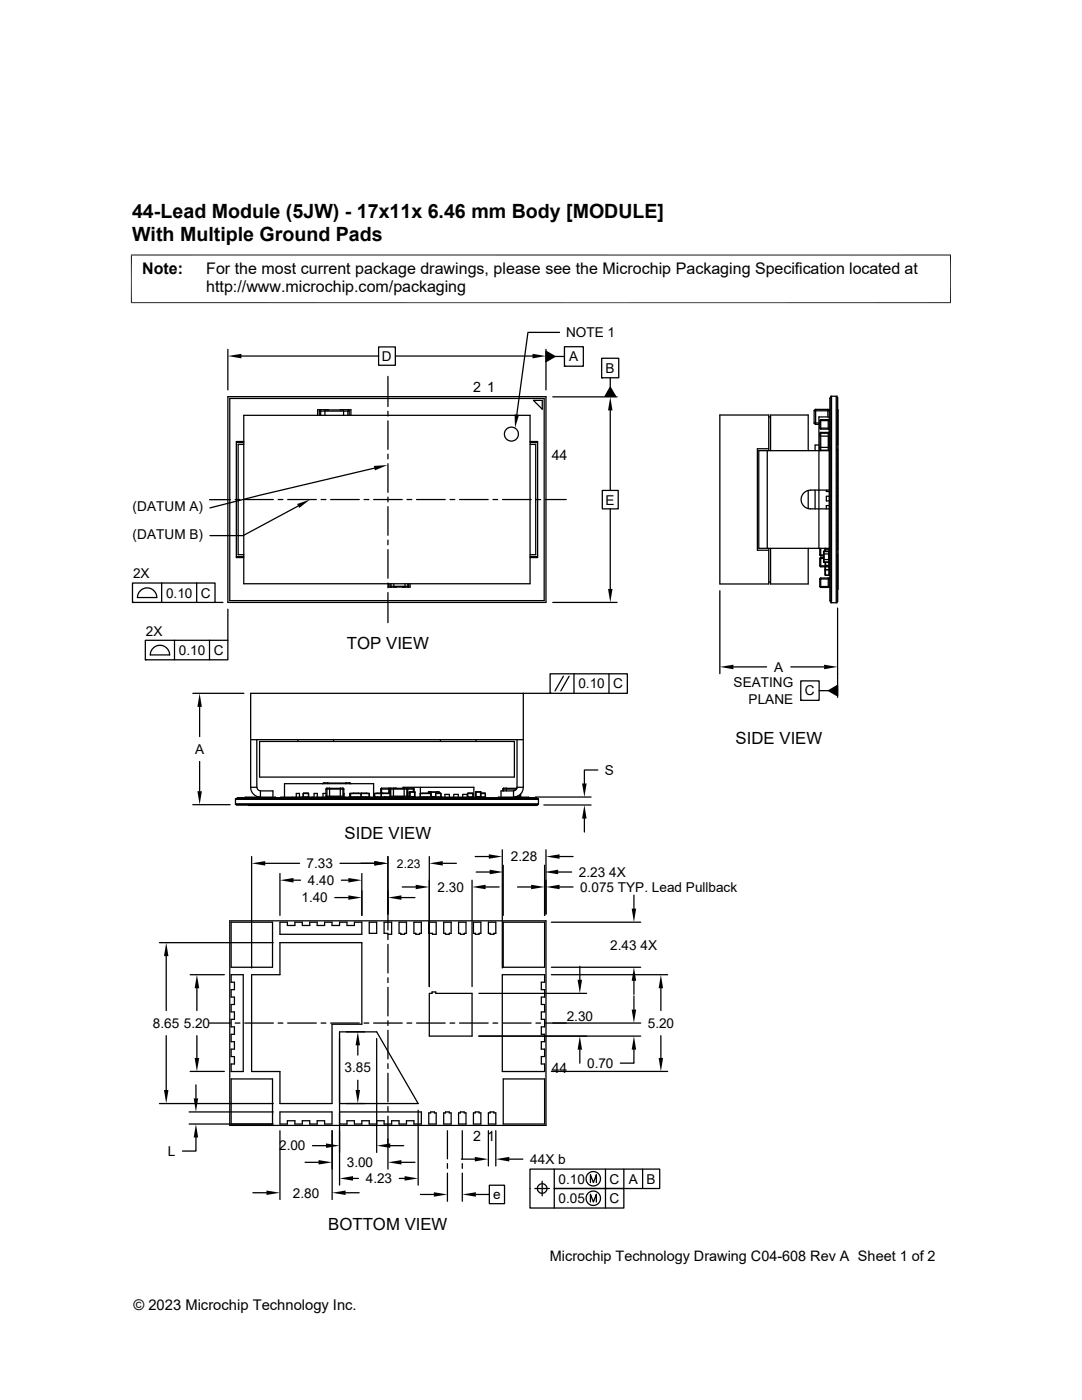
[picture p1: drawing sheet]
<svg xmlns="http://www.w3.org/2000/svg" width="216mm" height="279mm" viewBox="0 0 216 279" stroke-linecap="round" stroke-linejoin="round" font-family="sans-serif">
<g fill="none" stroke="#000" stroke-width=".25">
<path d="M45.5 69.7v8.1M45.5 79.2h63.4v41h-63.4zM45.8 79.5h62.8v40.4h-62.8zM48.2 71.1h27.3M75.5 69.2h3.4v3.7h-3.4zM77.4 75.1v6M78.9 71.1h27.4M106.4 79.9h1.8v1.8zM108.9 70.1l1.8 1-1.8 1.1zM108.9 69.7v8.1M110.3 79.2h12.8M110.7 71.1h1.9"/>
<path d="M111.7 66.3h-6.4l-2.2 16.4M112.6 69.2h3.8v3.9h-3.8zM112.6 73.1h.1M120.1 71.5h3.4v3.9h-3.4zM120.1 75.4h.1M121.8 77.3l1 1.8h-2.1zM121.8 75.4v1.9M165.8 79.4h-.2v40.5h.2M165.8 79.1h1.2v41.2h-1.2zM165.9 79.1v41.2M166.9 79.1v41.2M167 79.4h.2v9h-.2"/>
<path d="M41.8 99.7h4.2M46.9 99.7h1M47.2 88.3h1.4M48.6 88.1h-1.4v23.2h1.4M48.6 88.7h-1.1v22h1.1M48.6 82.9h57.2v33.6h-57.2zM48.8 99.7h5.7M55.5 99.7h1M57.4 99.7h5.7M63.7 82l.3-.2v1.1M63.7 82v.9M63.7 82h6"/>
<path d="M64.1 99.7h.9M64.8 81.8h3.8M64.8 81.8v1.1M65.5 81.8h-2.1v1.1M66 99.7h5.7M67.9 81.8h2.1v1.1M68.6 81.8v1.1M69.7 82l-.3-.2v1.1M69.7 82v.9M72.6 99.7h1M74.5 99.7h5.8M74.7 93.4l-22.9 5.4-9.9 2.6"/>
<path d="M77.4 82.1v.9M77.4 84v5.7M77.4 90.6v1M77.4 92.5v5.8M77.4 99.2v1M81.2 99.7h1M83.1 99.7h5.7M89.8 99.7h.9M91.7 99.7h5.7M98.4 99.7h.9M100.3 99.7h5.7M105.8 88.1h1.5v23.2h-1.5"/>
<path d="M105.8 88.3h1.5M105.8 88.7h1.1v22h-1.1M106.9 99.7h1M108.8 99.7h4.2M120.2 97.9h3.2v3.7h-3.2zM121.8 81.9v16M153.1 89.9v19.5M153.4 89.9v-7.1h-9.8v33.7h9.8v-7.1M153.4 89.6h-2.3v20.2h2.3M153.4 83.2h.4M153.8 89.9v-7.1h7.5v7.1M161.3 97.9v3.6"/>
<path d="M162.5 82v2.4M162.5 84.4h.9M162.5 84.4l.3 .3M162.6 97.8v3.8M162.8 81.7l-.3 .3M162.8 81.7v3M162.8 81.7h2.4M162.8 84.7h.6M163.4 88.8h-.8v1.1M163.6 85.4l.2 .2M163.6 89.9h.1M163.6 87v2.3"/>
<path d="M163.8 83.8l-.2 .1M163.8 86.3l-.2 .2M163.8 83.8v1.8h1.5v-1.8M163.8 86.3v3.6M163.8 83.8h1.5M163.8 86.3h1.5M164.9 97.8v.3h.6M165.2 81.7l.3 .3h-3M165.2 81.7v1.5M165.3 83.8l.1 .1M165.3 86.3l.1 .2M165.3 86.3v3.6"/>
<path d="M165.4 85.6h-.1M165.4 87.4h.1M165.4 87v2.3M165.4 89.9h.1M165.4 88.9h.1M165.5 97.8h-3.8a1.86 1.86 0 0 0-1.8 1.9 1.86 1.86 0 0 0 1.8 1.9h3.8M165.5 89.9h-14.1v19.5h14.1M165.5 99h-.6v1h.6M165.5 83.9h-1.9v1.5h1.9M165.5 86.5h-1.9v.5h1.9M165.5 89.3h-1.9v.6h1.9M165.5 88.6h.1"/>
<path d="M165.5 87.5h.1M165.5 86h.1M165.5 85.6h.1M165.5 83.8h.1M165.5 83.2h-2.1v26.2M165.6 81.7h-.1v33.1h.1M167 89.9h.2v19.5h-.2M167 98.9h.2M167 97.4h.2M167 95.9h.2M167 94.4h.2M167 92.9h.2"/>
<path d="M167 91.4h.2M167 88.7h.2M167 89.7h.2M167.2 81.8v35.8M26.4 116.4h16.5v3.8h-16.5zM27.4 119.3h3.9a1.93 1.93 0 0 0-1.9-2 1.93 1.93 0 0 0-2 2M32.3 116.4v3.8M39.2 116.4v3.8M47.2 111.1h1.4M59.5 101l-11 5.9h-6.6M77.4 101.1v5.7M77.4 107.8v.9"/>
<path d="M77.4 109.7v5.7M77.4 116.4v.9M77.4 118.3v6M77.6 116.5v.7h4.2v-.7M77.8 116.5v.5h3.8v-.5M78 116.5v.7l-.1-.2M78.6 116.5v.7M79 117.2h.1M80.3 117.2h.1M80.8 116.5v.7M81.4 116.5v.7l.1-.2M105.8 111.1h1.5"/>
<path d="M121.8 101.6v15.9M143.6 117.9v16.6M153.4 116.2h.4M153.8 109.4v7.1h7.5v-7.1M163.6 109.4v1.3h.8M163.6 117.1l.2 .1M163.6 110.7l.2 .2M163.6 112.9l.2 .2M163.8 115.4l-.2 .1M163.8 111.3l-.2 .1M163.8 115.4h1.5M163.8 109.4v1.5h.6"/>
<path d="M163.8 115.4v1.8M163.8 117.2h1.5M164.3 110.1l1.2-.1-.1 2.2h.1l-1.2-.1M164.3 112.1l.1 .1M164.3 110.1v.5h1.2M164.4 110.6v1.1M164.4 111.4h-.8v1.5h1.9M164.4 111.3h-.6v1.8h1.5v-.2M164.4 110l-.1 .1M164.4 110v2.2M164.4 112.2h1M164.4 110h1.1"/>
<path d="M164.6 113.1l.1 .6M164.6 112.2l.1 .1M164.6 109.7h.1M164.6 109.4v.6M164.7 113.1v1.7h.8M164.7 112.6h.1M164.7 109.4v.6M164.7 112.3v.5M164.7 109.6h.8M164.7 113.8v.9M164.7 112.8v.1M164.7 112.9h.7"/>
<path d="M164.7 112.8h.7M164.7 109.6h.7M164.7 112.2v.6M164.7 113.1v1.7M165.3 115.4l.1 .1M165.3 115.4v1.8M165.4 117.2h-.1M165.4 111.4h.1M165.4 109.4v.6M165.4 111.5h.2M165.4 110.6v1.1M165.4 112.2v.6"/>
<path d="M165.4 113.1v1.7M165.4 111.4h.2M165.4 110.7h.2M165.4 113l-.1 .1M165.4 112.8v.1M165.4 112.2h.1M165.5 115.5h-1.9v1.6h1.9M165.5 113.1h.1M165.5 112.5h.1M165.5 111.7h-1.2v.4M165.5 100.9h-.6v.7M165.6 115.4h-.1v1.8h.1"/>
<path d="M165.6 113.7h-.9M167 110.9h.2v9.1h-.2M167 110.6h.2M167 107.9h.2M167 106.4h.2M167 104.9h.2M167 103.4h.2M167 101.9h.2M167 100.4h.2M167 109.7h.2M26.4 120.2h.1M29 127.8h16.5v3.9h-16.5z"/>
<path d="M29 131.7h.1M33.8 130.7a1.93 1.93 0 0 0-1.9-1.9 1.93 1.93 0 0 0-1.9 1.9h3.9M34.8 127.8v3.9M38.5 138.4h10.2M41.8 127.8v3.9M42.9 120.2h1.6M45.5 121.6v6.2M104.4 138.4v18.7M109.8 134.5h15.4v3.9h-15.4zM109.8 138.4h.1M109.8 138.4h-59.8v18.7M110.3 120.2h12.8"/>
<path d="M112.4 135l-1.7 2.9M113.6 135l-1.7 2.9M114.5 134.5v3.9M121.5 134.5v3.9M146.3 133.1h6.7M157.8 133.1h6.6M159.8 135.9h3.6v3.9h-3.6zM159.8 139.8h.1M163.4 137.8h1.9M165.3 137.8l1.8-1v2.1zM167.1 121.3v17.9M39.8 141.1v5.9"/>
<path d="M39.8 152v5.9M47 159.4h60.4v1.1h-60.4zM47 159.5h60.4M47.3 159.4v-.2h59.8v.2M48.9 159.2v-.1h6.1v.1M50 157.1a1.95 1.95 0 0 0 2 2v-1.3M50 147.6h54.4M51.2 147.6v9.5h-1.2M51.3 157.1a.72 .72 0 0 0 .7 .7M51.8 148h50.8v7.1h-50.8zM52 157.8h2.5v1.3M56.8 159.1v-2.7h17.7v2.8"/>
<path d="M58.4 159.1v.1M58.9 159.1v.1M59.1 159.1v-.8h.7v.8M59.4 147.6v.4M60 159.1v.1M60.1 159.1v.1M60.5 159.1v.1M60.5 159h1.1M60.5 158.4h1.1M60.5 159.1v-.8h1.1v.9M60.6 158.3h.9M61.7 159.1v.1"/>
<path d="M62.3 159.1v.1M62.5 159.1v.1M62.7 159.1v-.8h.6v.8M63.5 159.1v.1M64.2 159.1v.1M64.6 156.3l-.2 .1M64.6 156.2v.2M64.6 156.2h.8v.2M64.8 159.1v.1M65 158.3h-.5v.8M65 157.5v1.4M65 158.9h3.6"/>
<path d="M65 157.5h3.6M65.1 159v.1M65.2 157.3v1.8l-.1-.2M65.2 157.3l-.1 .2M65.2 157.3h.6v1.8M65.4 156.3h3.6M65.8 159h2.1M65.8 157.3h2.1M66.2 159.1v.1M66.2 159v.1M66.5 147.6v.4M66.9 159v.1"/>
<path d="M67.1 159.1v.1M67.5 159.1v.1M68.4 157.3v1.8l.2-.2M68.4 157.3h-.5v1.8M68.4 157.3l.2 .2M68.6 158.3v.8M68.6 157.5v1.4M68.9 159.1v.1M69.6 159.1v.1M69.7 159.1v.1M69.8 156.2h-.8v.2M69.8 156.3l.2 .1"/>
<path d="M69.8 156.2v.2M69.9 158.4v.6M69.9 159l.1 .1M70 158.3l-.1 .1M70 159h3.7M70 158.4h3.7M70.2 158.3v.1M70.5 158.3h-.7v.8M70.5 158.4h1M70.6 159v.2M71.2 159.1v.1M71.4 159v.2"/>
<path d="M71.5 158.3h.6M71.8 158.3v.1M72 158.3v.8M72.1 158.4h1.1M72.3 159v.2M72.4 159.1v.1M72.9 159.1v.1M73 159v.2M73.2 158.3l.5 .1M73.4 158.3v.1M73.7 159v.1M73.7 158.4v.6"/>
<path d="M73.9 159.1v.1M75 158.3v.1M75.2 158.3h-.5l.1 .8M75.4 159v.2M75.4 159.1h-19.4v.1M76 157.5h6.6M76 157.5v.8M76.1 157.3l-.1 .2M76.1 157.3h2.9M76.1 157.3v1M76.3 158.4h-1.1M76.6 158.3h-.5v.8"/>
<path d="M76.6 158.4h1.1M76.8 159v.2M76.8 159v.1M77.1 159.1v.1M77.5 159v.2M77.6 159.1v.1M77.6 158.3v-1l.1 .2v.8M77.7 158.3h.1M77.7 158.1h.1M77.7 158h.1M77.8 158.4h-3v.6h3.1M77.8 158.9h3.9"/>
<path d="M77.9 157.4l.1-.1v1.8l-.2-.2zM78.5 157.3v1.8M78.5 159h2.1M78.5 157.3h2.1M79 159.1v.1M79 157.3h.1M79 159v.2M79 157.3l.1 .1M79.1 159l-.1 .1M79.3 159v.1M80 159v.2M80.2 159.1v.1"/>
<path d="M80.4 157.3v-.2h14.2v2M80.4 159v.1M81.3 159h.1M81.3 158l.1 .1M81.3 158.9l-.1 .2v-1.8l.1 .2 .1 1.5M81.4 158.3v.1M81.4 158.1h.1M81.4 159v.1M81.6 159.1v.1M81.7 159.1v.1M81.7 159h1.1M81.7 158.1h1.1"/>
<path d="M81.7 158.1v.9M81.8 158v1.1l-.1-.1M81.8 158l-.1 .1M81.8 158h.9M82.5 157.3v.7M82.5 157.3l.1 .2M82.5 157.3h-1.9v1.8M82.6 157.5v.5M82.7 158v1.1l.1-.1M82.7 158l.1 .1M82.8 158.1v.9M82.8 159.1v.1"/>
<path d="M83.2 159.1v.1M83.5 159.1v.1M83.6 159.1v.1M83.9 157.1v1.9h2M83.9 158.4h2M84.1 158.3v.1M84.4 158.3l-.6 .1 .1 .7M84.6 159v.2M84.7 159.1v.1M85.2 159v.2M85.3 159v.2M85.4 158.3l.6 .1"/>
<path d="M85.4 158.3l-1 .1M85.6 158l-.1 .1M85.6 158h1.9M85.6 158v.3M85.7 158.3v.1M85.9 158.4v.6M86 159l-.1 .1M86 159h.9M86 159h2M86 158v1.1M86.1 159v.1M86.2 159.1v.1"/>
<path d="M86.9 159.1v.1M86.9 159.1v-.8h1.1v.8M86.9 158.4h1.1v.8M87 158.3h.9M87.1 158v.3M87.5 158l.1 .1M87.5 158v.3M87.6 158.1v.2M87.6 158.1h-2.1l-.1 .3M87.9 147.6v.4M88.2 159.1v.1M89.7 159.2v-.7h-.9v.7"/>
<path d="M91.4 159.2v-.7h-.8v.7M93.2 159.2v-.7h-.9v.7M93.3 159h1.1M93.3 159.1v-.8h1.1v.9M93.4 158.3h.9M94.4 158.4h-1.1v.8M94.9 159.1v.1M94.9 159h1.1M94.9 158.1h1.1M94.9 158.1v.9M95 158v1.1l-.1-.1M95 158l-.1 .1"/>
<path d="M95 158h.9M95 147.6v.4M95.9 158v1.1l.1-.1M95.9 158l.1 .1M95.9 159h1M96 158.3h.8v.8M96 158.4h.9v.8M96 158.3h.8M96 158.1v.9M96 159.1v.1M96.9 159.1h-21.1v.1M99.4 159.2v-.1h6.1v.1"/>
<path d="M100.3 157.5h2.8M100.3 157.5v.3M100.5 157.3l-.2 .2M100.5 157.3h.5v.5M100.5 157.3v.5M101 157.3h2.1M102.5 157.8h-2.5v1.3M102.8 159h.4M103.2 157.1a.72 .72 0 0 1-.7 .7M103.2 147.6v9.5M103.2 158.9v.2M103.2 157.1h1.2"/>
<path d="M103.3 158.9h.6M103.7 158.6v.5l.2-.2M103.9 158.5v.4M104.4 157.1a1.95 1.95 0 0 1-1.9 2v-1.3M106.8 159.1h11.1M119.3 153.7h-2.7v2.7M38.5 160.6h7.4M47 160.4h60.4M47.2 160.5v.2h8v-.2M50.2 170.9v22.3M52.9 172.3h6.9M55.4 160.5v.2"/>
<path d="M55.9 174.3v8.4M56.6 160.5v.2h15.6v-.2M58 160.5v.2M58.6 175.7h1.4M59.4 160.5v.2M60.9 160.5v.2M62.3 160.5v.2M63.7 160.5v.2M65.1 160.5v.2M66.5 160.5v.2M66.8 179.1h2.7M67.8 172.3h6.9"/>
<path d="M68 160.5v.2M68.1 175.7h1.4M69.4 160.5v.2M70.8 160.5v.2M72.2 174.3v8.4M73.7 160.5v.2h1.4v-.2M76.5 160.5v.2h1.4v-.2M77.4 170.9v14.7M79.4 160.5v.2h1.4v-.2M80.1 179.1h2.7M80.3 177h2.7M82.2 160.5v.2h1.4v-.2"/>
<path d="M85 160.5v.2h1.5v-.2M85.7 170.9v26M87.9 160.5v.2h1.4v-.2M88.3 172.3h2.8M90.7 160.5v.2h1.4v-.2M93.6 160.5v.2h1.4v-.2M94.2 175.7v21.2M94.8 170.9h2.7M95 174h2.7M96.4 160.5v.2h1.4v-.2M96.9 177h2.7M99 160.5v.2"/>
<path d="M99.3 160.5v.2h7.9M100.2 169.6v23.6M100.4 172.7v10M103.3 177h2.7M107.2 160.5v.2h-57.6M108.5 160.7h9.4M108.7 172.7v10M108.9 169.6v12.8M111.4 174h2.7M111.7 177h2.6M111.7 170.9h2.6M116.6 163.4v2.7"/>
<path d="M126.5 178.6v2.7M31.8 188.1h22.7M33.2 190.8v10.9M38 194.5h6.8M39.3 197.2v4.5M45.8 183.8h63.1v40.8h-63.1zM46.1 184h8.3v9h-8.3zM46.1 194.5h2.4v19.3h-2.4v-1.5h.7v-1.4h-.7v-1.5h.7v-1.5h-.7v-1.5h.7v-1.5h-.7v-1.5h.7v-1.4h-.7v-1.5h.7v-1.5h-.7v-1.5h.7v-1.5h-.7zM55.9 188.1h16.3v16.3h-5.9v15.8h-10.4v-6.4h-5.7v-19.3h5.7zM55.9 184h1.4v.7h1.5v-.7h1.5v.7h1.5v-.7h1.5v.7h1.5v-.7h1.5v.7h1.5v-.7h1.4v.7h1.5v-.7h1.5v2.5h-16.3zM73.7 184h1.5v2.3h-1.5zM76.6 184h1.5v2.5l-1.5-.2z"/>
<path d="M77.4 186.6v.9M77.4 188.5v5.7M77.4 195.1v1M77.4 197v5.8M79.6 184h1.5v2.3h-.4v.2h-.7v-.2h-.4zM82.6 184h1.5v2.3h-.4v.2h-.7v-.2h-.4zM85.6 184h1.4v2.5l-1.4-.2zM85.7 198.2h.5v-.2h.8v.2h7.2v8.6h-8.5zM88.5 184h1.5v2.3h-.4v.2h-.7v-.2h-.4zM91.5 184h1.5v2.3h-.4v.2h-.7v-.2h-.4zM94.5 184h1.4v2.3h-.3v.2h-.8v-.2h-.3zM95.5 198.2h21.6"/>
<path d="M97.5 184h1.4v2.3h-.3v.2h-.8v-.2h-.3zM100.2 194.5h8.5v1.5h-.7v1.5h.7v1.5h-.7v1.5h.7v1.5h-.7v1.4h.7v1.5h-.7v1.5h.7v1.5h-.7v1.5h.7v1.5h-.7v1.4h.7v1.5h-8.5zM100.4 184h8.3v9h-8.3zM110 194.5h23.2M110 193h17.8M110 184h17.8M115.7 192.8v2.7M126.5 195.7v2.7M126.5 198.8v2.7M131.9 197.2v4.5M33.2 206.7v10.8M38 213.8h6.8"/>
<path d="M39.1 216.5v2.7M39.3 206.7v4.4M41.8 204.2h4.2M46.9 204.2h1M48.8 204.2h5.7M55.5 204.2h1M57.4 204.2h5.7M64.1 204.2h.9M66 204.2h5.7M71.4 208.6v2M71.4 215.6v1.9M72.6 204.2h1"/>
<path d="M74.5 204.2h5.8M75.2 207.3v22.7M77.4 203.7v1M77.4 205.6v5.7M77.4 212.3v.9M77.4 214.2v5.7M81.2 204.2h1M83.1 204.2h5.7M89.8 204.2h.9M91.7 204.2h5.7M95.5 206.8h32.3M98.4 204.2h.9"/>
<path d="M100.3 204.2h5.7M100.4 215.3h8.3v9h-8.3zM106.9 204.2h1M108.8 204.2h19M110 213.8h23.2M115.7 209.5v2.7M126.5 209.5v2.7h-2.7M131.9 206.7v4.4M31.8 220.2h22.7M37.7 224.3h16.8M37.7 221.9h16.8M39.1 227v2.7h-2.7"/>
<path d="M46.1 224.3v-9h8.3v9M50.5 238h2.7M55.9 221.9h10.4v2.4h-1.5v-.6h-1.5v.6h-1.5v-.6h-1.5v.6h-1.5v-.6h-1.5v.6h-1.4zM55.9 225.7v13.7M60.9 232h2.7M62.4 228.6h2.6M66.3 225.7v13.7M67.8 224.3h1.4v-.6h1.5v.6h1.5v-.6h1.5v.6h1.5M67.8 221.9h16.3v2.4h-1.5v-.6h-1.5v.6h-1.5v-.6h-1.5v.6h-1.5v-.6h-1.4M67.8 220.2h15.6l-8.2-14.3h-7.4v30.6M69 238h2.7M70.4 235.2h1.1"/>
<path d="M77.4 220.9v.9M77.4 222.8v10.5M77.9 228.6h2.7M79.7 235.2h1M80.1 232h2.7M83.4 221.6v14.9M83.9 238.4h2.7M85.6 222.1h.3v-.2h.8v.2h.3v2.2h-1.4zM88.5 222.1h.4v-.2h.7v.2h.4v2.2h-1.5zM89.3 225.7v5.6M89.3 232.2v1M89.3 234.1v5.6"/>
<path d="M91.5 222.1h.4v-.2h.7v.2h.4v2.2h-1.5zM92.1 231.3h2.6M92.2 225.7v5.6M92.2 232.2v1M92.2 234.1v5.6M94.5 222.1h.3v-.2h.8v.2h.3v2.2h-1.4zM95 238.4h2.6M97.5 222.1h.3v-.2h.8v.2h.3v2.2h-1.4zM97.5 225.7v7M97.6 236.5h3.1v3.7h-3.1zM98.9 225.7v7M101.6 231.3h2.7"/>
<path d="M106.7 237.2h2.9M108.2 235.7v3M110.6 233.3v3.9h13.9v3.9h-18.8v-7.8h25.9v3.9h-21v3.9M117.8 236v-1.6l.6 1.6 .6-1.6v1.6M117.8 239.9v-1.6l.6 1.6 .6-1.6v1.6M120.8 233.3v7.8M124.5 233.3v3.9M128.2 233.3v3.9"/>
<circle cx="102" cy="86.6" r="1.4"/>
<circle cx="108.2" cy="237.2" r=".96"/>
<circle cx="118.4" cy="235.2" r="1.44"/>
<circle cx="118.4" cy="239.1" r="1.44"/>
</g>
<g fill="#000">
<path d="M45.5 71.1l2.7-.5v.9zM106.3 70.6l2.6 .5-2.6 .4zM108.9 70.1l1.8 1-1.8 1.1zM121.8 77.3l1 1.8h-2.1zM74.6 93l2.7-.2-2.5 1.1zM102.7 82.7l.9 .1-.8 2.6zM121.8 79.2l.4 2.7h-.9zM59.3 100.6l2.6-.9-2.2 1.7zM121.3 117.5h.9l-.4 2.7zM143.6 133.1l2.7-.4v.9zM164.4 132.7l2.7 .4-2.7 .5zM165.3 137.8l1.8-1v2.1z"/>
<path d="M39.8 138.4l.5 2.7h-.9zM39.4 157.9h.9l-.5 2.7zM116.1 156.4h1l-.5 2.7zM50.2 172.3l2.7-.4v.8zM55.9 175.7l2.7-.5v.9zM69.5 175.2l2.7 .5-2.7 .4zM69.5 178.7l2.7 .4-2.7 .5zM74.7 171.9l2.7 .4-2.7 .4zM77.4 179.1l2.7-.4v.9zM83 176.6l2.7 .4-2.7 .5zM85.7 172.3l2.6-.4v.8zM94.2 177l2.7-.4v.9z"/>
<path d="M97.5 170.5l2.7 .4-2.7 .5zM97.7 173.6l2.7 .4-2.7 .5zM106 176.6l2.7 .4-2.7 .5zM108.7 174l2.7-.4v.9zM108.9 177l2.8-.4v.9zM108.9 170.9l2.8-.4v.9zM116.6 160.7l.5 2.7h-1zM33.2 188.1l.4 2.7h-.9zM39.3 194.5l.5 2.7h-1zM115.3 195.5h.8l-.4 2.7zM126 181.3h.9l-.4 2.7zM126.5 193l.4 2.7h-.9z"/>
<path d="M131.9 194.5l.4 2.7h-.9zM32.7 217.5h.9l-.4 2.7zM38.7 219.2h.8l-.4 2.7zM38.8 211.1h1l-.5 2.7zM71.4 205.9l.4 2.7h-.8zM71 217.5h.8l-.4 2.7zM115.7 206.8l.4 2.7h-.8zM126 201.5h.9l-.4 2.7zM126.5 206.8l.4 2.7h-.9zM131.4 211.1h.9l-.4 2.7zM39.1 224.3l.4 2.7h-.8zM53.2 237.6l2.7 .4-2.7 .5z"/>
<path d="M63.6 231.5l2.7 .5-2.7 .4zM65 228.2l2.8 .4-2.8 .5zM66.3 238l2.7-.4v.9zM67.8 235.2l2.6-.5v.9zM75.2 228.6l2.7-.4v.9zM77.4 232l2.7-.5v.9zM80.7 234.7l2.7 .5-2.7 .4zM86.6 237.9l2.7 .5-2.7 .4zM94.7 230.9l2.8 .4-2.8 .5zM92.2 238.4l2.8-.5v.9zM98.9 231.3l2.7-.4v.9z"/>
</g>
<path d="M26.1 50.9h163.7M26.2 50.8v9.7M189.7 50.8v9.7M26.1 60.4h163.7" fill="none" stroke="#000" stroke-width=".2"/>
<g font-size="3.9">
<text x="26.4" y="43.5">44-Lead Module (5JW) - 17x11x 6.46 mm Body [MODULE]</text>
<text x="26.4" y="48.1">With Multiple Ground Pads</text>
</g>
<g font-size="3.3">
<text x="69.2" y="129.5">TOP VIEW</text>
<text x="146.8" y="148.5">SIDE VIEW</text>
<text x="68.8" y="167.4">SIDE VIEW</text>
<text x="65.5" y="245.4">BOTTOM VIEW</text>
</g>
<g font-size="3.2">
<text x="28.4" y="54.7">Note:</text>
<text x="41.1" y="54.7">For the most current package drawings, please see the Microchip Packaging Specification located at</text>
<text x="41.1" y="58.3">http://www.microchip.com/packaging</text>
</g>
<g font-size="2.9">
<text x="109.7" y="251.7">Microchip Technology Drawing C04-608 Rev A Sheet 1 of 2</text>
<text x="26.6" y="261.3">© 2023 Microchip Technology Inc.</text>
</g>
<g font-size="2.8">
<text x="94.4" y="78.2">2</text>
<text x="97.2" y="78.2">1</text>
<text x="110.1" y="91.8">44</text>
<text x="110.1" y="214.1">44</text>
<text x="94.4" y="227.7">2</text>
<text x="97.2" y="227.7">1</text>
</g>
<g font-size="2.7">
<text x="112.9" y="67.3">NOTE 1</text>
<text x="76.2" y="72">D</text>
<text x="113.6" y="72.1">A</text>
<text x="120.8" y="74.4">B</text>
<text x="120.8" y="100.7">E</text>
<text x="26.5" y="102">(DATUM A)</text>
<text x="26.5" y="107.6">(DATUM B)</text>
<text x="26.6" y="115.4">2X</text>
<text x="33.1" y="119.3">0.10</text>
<text x="40.1" y="119.3">C</text>
<text x="29.1" y="126.8">2X</text>
<text x="35.7" y="130.7">0.10</text>
<text x="42.7" y="130.7">C</text>
<text x="115.4" y="137.4">0.10</text>
<text x="122.4" y="137.4">C</text>
<text x="146.4" y="137.2">SEATING</text>
<text x="154.5" y="134.1">A</text>
<text x="149.4" y="140.4">PLANE</text>
<text x="160.6" y="138.8">C</text>
<text x="38.9" y="150.5">A</text>
<text x="120.7" y="154.6">S</text>
<text x="61.2" y="173.2">7.33</text>
<text x="102" y="171.9">2.28</text>
<text x="61.4" y="176.6">4.40</text>
<text x="87.3" y="178">2.30</text>
<text x="115.5" y="175">2.23 4X</text>
<text x="115.7" y="178">0.075 TYP. Lead Pullback</text>
<text x="60.1" y="180.1">1.40</text>
<text x="121.8" y="189.5">2.43 4X</text>
<text x="113.1" y="203.8">2.30</text>
<text x="30.5" y="205.1">8.65</text>
<text x="36.7" y="205.1">5.20</text>
<text x="129.2" y="205.1">5.20</text>
<text x="68.7" y="214">3.85</text>
<text x="117.1" y="213.1">0.70</text>
<text x="33.5" y="230.7">L</text>
<text x="55.7" y="229.6">2.00</text>
<text x="69.2" y="232.9">3.00</text>
<text x="105.8" y="232.3">44X b</text>
<text x="58.4" y="239">2.80</text>
<text x="73" y="236.1">4.23</text>
<text x="98.4" y="239.3">e</text>
<text x="111.5" y="236.2">0.10</text>
<text x="121.6" y="236.2">C</text>
<text x="125.5" y="236.2">A</text>
<text x="129" y="236.2">B</text>
<text x="111.5" y="240.1">0.05</text>
<text x="121.6" y="240.1">C</text>
</g>
<text font-size="2.4" x="79.2" y="173.1">2.23</text>
</svg>
